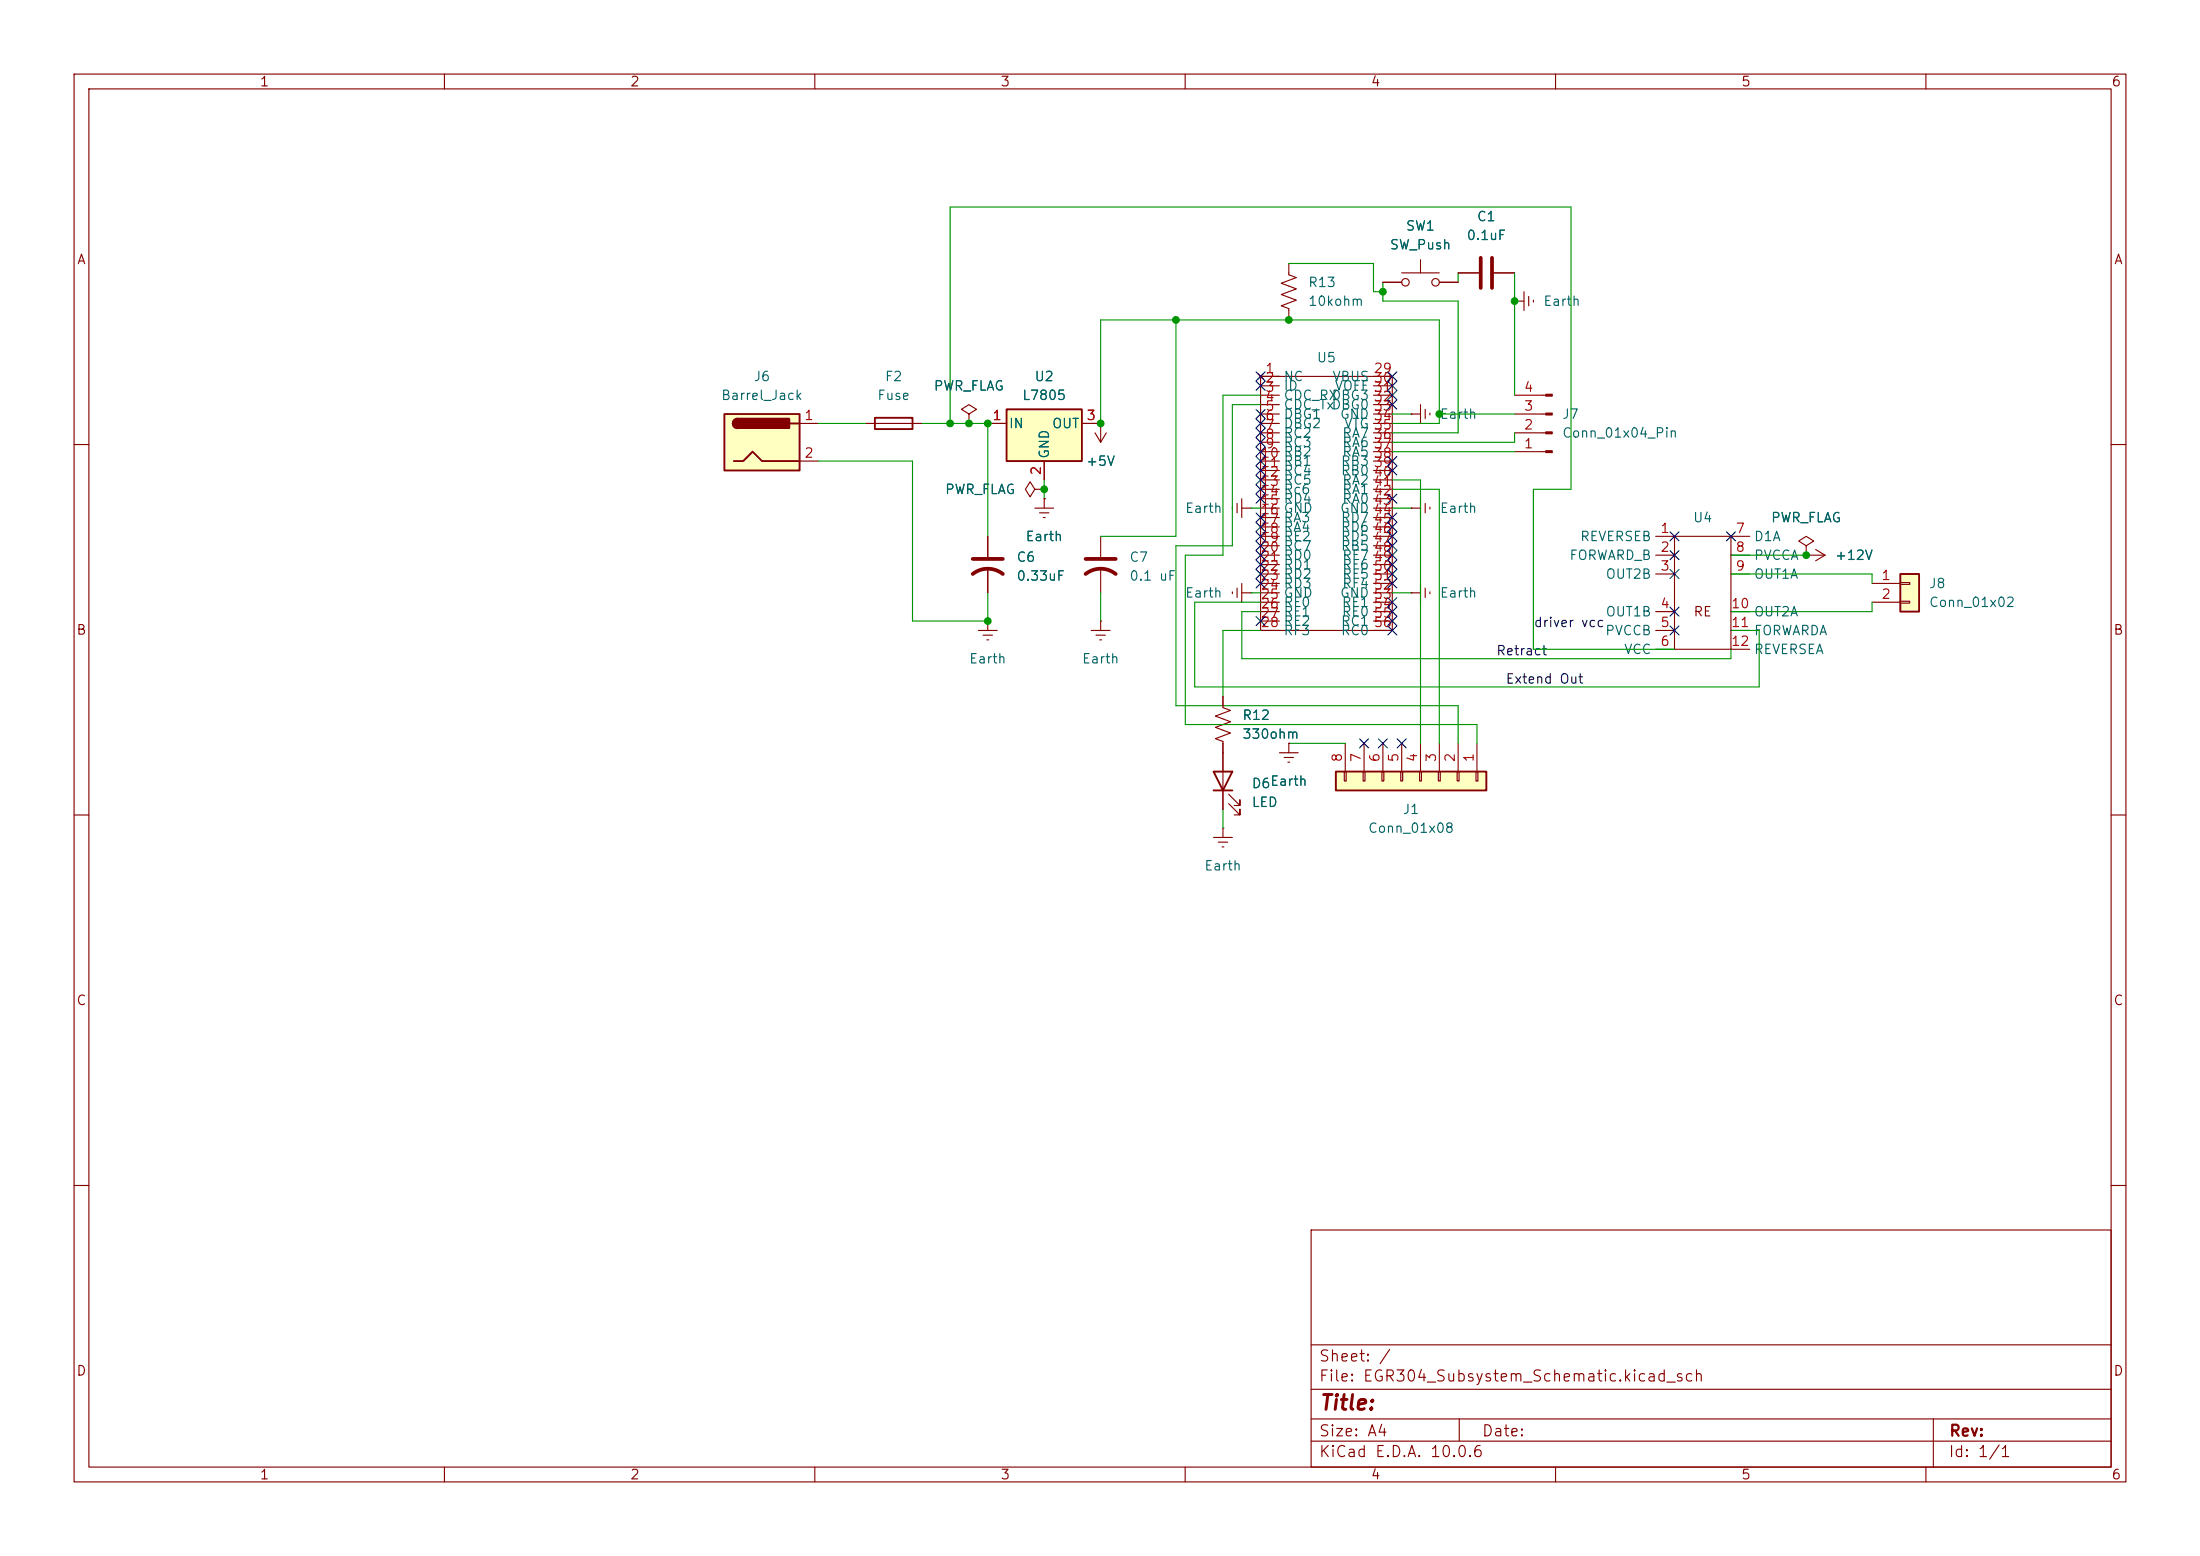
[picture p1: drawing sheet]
<svg xmlns="http://www.w3.org/2000/svg" width="297mm" height="210mm" viewBox="0 0 297 210" stroke-linecap="round" stroke-linejoin="round" font-family="sans-serif">
<g fill="none" stroke="#840000" stroke-width=".15">
<path d="M10 10h277v190h-277zM12 12h273v186h-273zM60 10v2M110 10v2M160 10v2M210 10v2M260 10v2M116.8 57.2h7.7M130.8 55.9l1-.7-1-.6-1 .6 1 .7v1.3M130.8 57.2h.1M169.8 50.4l.8 .8M170.2 50.8h17.8v34.3h-17.8z"/>
<path d="M170.2 50.8h2.5M170.2 52.1h2.5M170.2 53.3h2.5M170.2 54.6h2.5M170.2 55.9h2.5M170.2 57.2h2.5M170.2 58.4h2.5M170.2 59.7h2.5M170.6 50.4l-.8 .8M185.4 50.8h2.6M185.4 52.1h2.6M185.4 53.3h2.6"/>
<path d="M185.4 54.6h2.6M185.4 55.9h2.6M185.4 57.2h2.6M185.4 58.4h2.6M185.4 59.7h2.6M204.5 53.3h4.2M204.5 55.9h4.2M204.5 58.4h4.2M10 60h2M133.3 72.4v2.8M133.3 76.7v3.3M170.2 74.9h2.5"/>
<path d="M170.2 61h2.5M170.2 62.2h2.5M170.2 63.5h2.5M170.2 64.8h2.5M170.2 66h2.5M170.2 67.3h2.5M170.2 68.6h2.5M170.2 69.9h2.5M170.2 71.1h2.5M170.2 72.4h2.5M170.2 73.7h2.5M170.2 76.2h2.5"/>
<path d="M170.2 77.5h2.5M170.2 78.7h2.5M185.4 74.9h2.6M185.4 61h2.6M185.4 62.2h2.6M185.4 63.5h2.6M185.4 64.8h2.6M185.4 66h2.6M185.4 67.3h2.6M185.4 68.6h2.6M185.4 69.9h2.6M185.4 71.1h2.6"/>
<path d="M185.4 72.4h2.6M185.4 73.7h2.6M185.4 76.2h2.6M185.4 77.5h2.6M185.4 78.7h2.6M204.5 61h4.2M243.8 74.9h.1M243.8 74.9h2.6M245.1 74.2l1.3 .7M246.4 74.9l-1.3 .8M285 60h2M147.3 85.1h2.6"/>
<path d="M148 85.7h1.2M148.5 86.4h.2M148.6 83.8h.1M148.6 83.8v1.3M165.1 94v1.5l1 .4-2 .7 2 .8-2 .8 2 .7-2 .8 1 .4v1.5M170.2 85.1h2.5M170.2 80h2.5M170.2 81.3h2.5M170.2 82.6h2.5M170.2 83.8h2.5M185.4 85.1h2.6M185.4 80h2.6"/>
<path d="M185.4 81.3h2.6M185.4 82.6h2.6M185.4 83.8h2.6M10 110h2M285 110h2M10 160h2M177 166h108v32h-108zM285 160h2M60 198v2M110 198v2M160 198v2M177 194.5h108"/>
<path d="M177 191.5h108M177 187.5h108M177 181.5h108M197 191.5v3M210 198v2M260 198v2M261 191.5v6.5"/>
</g>
<path d="M131.3 77.5a3.3 3.3 0 0 1 4.1 0M131.3 75.4h4.1" fill="none" stroke="#840000" stroke-width=".51"/>
<g fill="#840000" stroke="#840000" stroke-width=".15">
<path d="M208.7 60.8h.8v.3h-.8z"/>
<path d="M208.7 58.3h.8v.2h-.8z"/>
<path d="M208.7 55.8h.8v.2h-.8z"/>
<path d="M208.7 53.2h.8v.3h-.8z"/>
</g>
<path d="M118.1 56.4h5.1v1.5h-5.1z" fill="none" stroke="#840000" stroke-width=".25"/>
<path d="M97.8 55.9h10.1v7.6h-10.1z" fill="#ffffc2"/>
<path d="M97.8 55.9h10.1v7.6h-10.1zM99.6 56.5a.64 .64 0 0 0-.7 .7 .64 .64 0 0 0 .7 .6M106.7 57.2h1.2M99.1 62.2h1.2l1.3-1.2 1.3 1.2h5" fill="none" stroke="#840000" stroke-width=".25"/>
<g fill="#840000" stroke="#840000" stroke-width=".25">
<path d="M99.1 56.7l.5-.2v1.3a.63 .63 0 0 1-.6-.4 .63 .63 0 0 1 .1-.7z"/>
<path d="M99.6 56.5h7v1.3h-7z"/>
</g>
<path d="M107.9 57.2h2.6M107.9 62.2h2.6M139.7 68.6h2.5M140.3 69.2h1.3M140.8 69.9h.3M141 67.3h.1M141 67.3v1.3M166.4 79.9v.2M167 79.4v1.2M167.6 78.7v2.6M167.6 80h1.3M168.9 80h.1" fill="none" stroke="#840000" stroke-width=".15"/>
<path d="M256.5 77.5h2.6v5.1h-2.6z" fill="#ffffc2"/>
<path d="M256.5 77.5h2.6v5.1h-2.6zM163.8 104.1h2.6l-1.3 2.6zM163.8 106.7h2.6" fill="none" stroke="#840000" stroke-width=".25"/>
<g fill="none" stroke="#840000" stroke-width=".15">
<path d="M196.8 36.8h2.8M201.7 36.8h2.8M205.7 39.4v2.5M190.5 55.9h.1M190.5 55.9h1.3M191.8 54.6v2.6M192.4 55.2v1.3M193 55.8v.2M204.5 40.6h.1M204.5 40.6h1.2M206.4 40v1.3M207 40.5v.3"/>
<path d="M166.4 68.5v.2M167 67.9v1.3M167.6 68.6h1.3M167.6 67.3v2.6M168.9 68.6h.1M252.7 78.7h3.8M256.5 78.6h1.3v.3h-1.3zM252.7 81.3h3.8M256.5 81.2h1.3v.2h-1.3zM163.8 113h2.6M164.5 113.7h1.2M165 114.3h.2"/>
<path d="M165.1 111.8h.1M165.1 101.6v7.6M165.1 111.8v1.2M165.9 108.5l1.5 1.5v-.8v.8h-.8M165.9 107.2l1.5 1.5v-.7v.7h-.8"/>
</g>
<path d="M199.9 34.8v4.1M201.4 34.8v4.1" fill="none" stroke="#840000" stroke-width=".51"/>
<path d="M180.3 104.1h20.4v2.6h-20.4z" fill="#ffffc2"/>
<path d="M180.3 104.1h20.4v2.6h-20.4z" fill="none" stroke="#840000" stroke-width=".25"/>
<g fill="none" stroke="#840000" stroke-width=".15">
<path d="M148.6 72.4v2.8M148.6 76.7v3.3M190.5 68.6h.1M190.5 68.6h1.3M191.8 67.3v2.6M191.8 78.7v2.6M192.4 67.9v1.3M192.4 79.4v1.2M193 68.5v.2M193 79.9v.2M190.5 80h.1M190.5 80h1.3"/>
<path d="M172.7 101.6h2.6M173.4 102.2h1.2M173.9 102.9h.2M174 100.3h.1M174 100.3v1.3M181.5 104.1h.2v1.3h-.2zM181.6 100.3v3.8M184 104.1h.3v1.3h-.3zM184.1 100.3v3.8M186.6 104.1h.2v1.3h-.2zM186.7 100.3v3.8M189.1 104.1h.3v1.3h-.3z"/>
<path d="M189.2 100.3v3.8M191.6 104.1h.3v1.3h-.3zM191.8 100.3v3.8M194.2 104.1h.2v1.3h-.2zM194.3 100.3v3.8M196.7 104.1h.3v1.3h-.3zM196.8 100.3v3.8M199.3 104.1h.2v1.3h-.2zM199.4 100.3v3.8"/>
</g>
<path d="M146.6 77.5a3.3 3.3 0 0 1 4 0M146.6 75.4h4" fill="none" stroke="#840000" stroke-width=".51"/>
<path d="M135.9 55.2h10.1v7h-10.1z" fill="#ffffc2"/>
<path d="M135.9 55.2h10.1v7h-10.1z" fill="none" stroke="#840000" stroke-width=".25"/>
<g fill="none" stroke="#840000" stroke-width=".15">
<path d="M174 35.6v1.5l1 .4-2 .7 2 .8-2 .8 2 .7-2 .8 1 .4v1.5M186.7 38.1h2.5M189.2 36.8h5.1M191.8 35.1v1.7M194.3 38.1h2.5M196.8 36.8h2.8M201.7 36.8h2.8M130.8 57.2h.1M133.3 57.2h2.6M146 57.2h2.6M147.8 58.4l.8 1.3M148.6 57.2h.1"/>
<path d="M148.6 57.2v2.5M149.4 58.4l-.8 1.3M133.3 72.4v2.8M133.3 76.7v3.3M139.7 66l-.6-1-.7 1 .7 1.1 .6-1.1h1.3M141 66h.1M141 67.3h.1M141 62.2v2.6M223.5 72.4h2.6M223.5 74.9h2.6M223.5 77.5h2.6M226.1 72.4h7.6v15.2h-7.6z"/>
<path d="M233.7 72.4h2.5M233.7 74.9h2.5M233.7 77.5h2.5M243.8 73.7l1.1-.7-1.1-.6-1 .6 1 .7v1.2M243.8 74.9h.1M132.1 85.1h2.5M132.7 85.7h1.3M133.2 86.4h.3M133.3 83.8h.1M133.3 83.8v1.3M165.1 94v1.3M223.5 82.6h2.6"/>
<path d="M223.5 85.1h2.6M223.5 87.6h2.6M233.7 82.6h2.5M233.7 85.1h2.5M233.7 87.6h2.5M165.1 100.3v3.8M165.1 106.7v2.5M174 100.3h.1"/>
<circle cx="189.7" cy="38.1" r=".51"/>
<circle cx="193.8" cy="38.1" r=".51"/>
</g>
<g fill="none" stroke="#009600" stroke-width=".15">
<path d="M174 35.6h11.4v3.8h1.3M186.7 38.1v2.5h10.1v17.8h-8.8M196.8 36.8v1.3M204.5 36.8v16.5M110.5 57.2h6.3M124.5 57.2h8.8v15.2M128.3 57.2v-29.3h83.8v38.1h-5.1v21.6h19.1M148.6 57.2v-14h45.7v14h-6.3M158.7 43.2v29.2h-10.1M170.2 53.3h-5.1v21.6h-5.1v22.9h39.4v2.5M170.2 54.6h-3.8v19.1h-7.7v21.6h38.1v5M188 55.9h2.5"/>
<path d="M194.3 55.9h10.2M204.5 58.4v1.3h-16.5M110.5 62.2h12.7v21.6h10.1v-3.8M141 64.8v2.5M168.9 68.6h1.3M188 66h6.3v34.3M188 64.8h3.8v35.5M188 68.6h2.5M188 61h16.5M233.7 74.9h10.1M233.7 77.5h19v1.2M148.6 80v3.8"/>
<path d="M168.9 80h1.3M170.2 85.1h-5.1v8.9M170.2 82.6h-2.6v6.3h66.1v-1.3M170.2 81.3h-8.9v11.4h76.2v-7.6h-3.8M188 80h2.5M252.7 81.3v1.3h-19M165.1 109.2v2.6M174 100.3h7.6"/>
</g>
<g fill="none" stroke="#000084" stroke-width=".15">
<path d="M169.6 57.8l1.2 1.2M169.6 59.1l1.2 1.2M169.6 56.5l1.2 1.3M169.6 55.3l1.2 1.2M169.6 51.5l1.2 1.2M169.6 50.2l1.2 1.2M170.8 57.8l-1.2 1.2M170.8 59.1l-1.2 1.2M170.8 56.5l-1.2 1.3M170.8 55.3l-1.2 1.2M170.8 51.5l-1.2 1.2M170.8 50.2l-1.2 1.2"/>
<path d="M187.4 52.7l1.2 1.2M187.4 54l1.2 1.2M187.4 50.2l1.2 1.2M187.4 51.5l1.2 1.2M188.6 54l-1.2 1.2M188.6 51.5l-1.2 1.2M188.6 52.7l-1.2 1.2M188.6 50.2l-1.2 1.2M169.6 61.6l1.2 1.2M169.6 60.4l1.2 1.2M169.6 74.3l1.2 1.2M169.6 73.1l1.2 1.2"/>
<path d="M169.6 78.1l1.2 1.2M169.6 75.6l1.2 1.2M169.6 76.9l1.2 1.2M169.6 64.2l1.2 1.2M169.6 62.9l1.2 1.2M169.6 65.4l1.2 1.2M169.6 71.8l1.2 1.2M169.6 69.2l1.2 1.3M169.6 70.5l1.2 1.2M169.6 66.7l1.2 1.2M170.8 61.6l-1.2 1.2M170.8 60.4l-1.2 1.2"/>
<path d="M170.8 74.3l-1.2 1.2M170.8 73.1l-1.2 1.2M170.8 78.1l-1.2 1.2M170.8 75.6l-1.2 1.2M170.8 76.9l-1.2 1.2M170.8 64.2l-1.2 1.2M170.8 62.9l-1.2 1.2M170.8 65.4l-1.2 1.2M170.8 71.8l-1.2 1.2M170.8 69.2l-1.2 1.3M170.8 70.5l-1.2 1.2M170.8 66.7l-1.2 1.2"/>
<path d="M187.4 78.1l1.2 1.2M187.4 74.3l1.2 1.2M187.4 62.9l1.2 1.2M187.4 66.7l1.2 1.2M187.4 75.6l1.2 1.2M187.4 61.6l1.2 1.2M187.4 73.1l1.2 1.2M187.4 71.8l1.2 1.2M187.4 69.2l1.2 1.3M187.4 70.5l1.2 1.2M187.4 76.9l1.2 1.2M188.6 78.1l-1.2 1.2"/>
<path d="M188.6 74.3l-1.2 1.2M188.6 62.9l-1.2 1.2M188.6 66.7l-1.2 1.2M188.6 75.6l-1.2 1.2M188.6 61.6l-1.2 1.2M188.6 73.1l-1.2 1.2M188.6 71.8l-1.2 1.2M188.6 69.2l-1.2 1.3M188.6 70.5l-1.2 1.2M188.6 76.9l-1.2 1.2M225.5 76.9l1.2 1.2M225.5 74.3l1.2 1.2"/>
<path d="M225.5 71.8l1.2 1.2M226.7 76.9l-1.2 1.2M226.7 74.3l-1.2 1.2M226.7 71.8l-1.2 1.2M233.1 71.8l1.2 1.2M234.3 71.8l-1.2 1.2M169.6 83.2l1.2 1.2M170.8 83.2l-1.2 1.2M183.5 99.7l1.3 1.2M184.8 99.7l-1.3 1.2M186.1 99.7l1.2 1.2M187.3 99.7l-1.2 1.2"/>
<path d="M187.4 80.7l1.2 1.2M187.4 84.5l1.2 1.2M187.4 83.2l1.2 1.2M187.4 81.9l1.2 1.3M188.6 80.7l-1.2 1.2M188.6 84.5l-1.2 1.2M188.6 83.2l-1.2 1.2M188.6 81.9l-1.2 1.3M188.6 99.7l1.2 1.2M189.8 99.7l-1.2 1.2M225.5 84.5l1.2 1.2M225.5 81.9l1.2 1.3"/>
<path d="M226.7 84.5l-1.2 1.2M226.7 81.9l-1.2 1.3"/>
</g>
<g fill="#009600" stroke="#009600" stroke-width=".14">
<circle cx="133.3" cy="57.2" r=".46"/>
<circle cx="130.8" cy="57.2" r=".46"/>
<circle cx="128.3" cy="57.2" r=".46"/>
<circle cx="148.6" cy="57.2" r=".46"/>
<circle cx="141" cy="66" r=".46"/>
<circle cx="133.3" cy="83.8" r=".46"/>
<circle cx="174" cy="43.2" r=".46"/>
<circle cx="186.7" cy="39.4" r=".46"/>
<circle cx="243.8" cy="74.9" r=".46"/>
<circle cx="158.7" cy="43.2" r=".46"/>
<circle cx="204.5" cy="40.6" r=".46"/>
<circle cx="194.3" cy="55.9" r=".46"/>
</g>
<text font-size="2" fill="#840000" x="178" y="190.8">Title:</text>
<g font-size="1.5" fill="#840000">
<text x="178" y="184.1">Sheet: /</text>
<text x="178" y="186.8">File: EGR304_Subsystem_Schematic.kicad_sch</text>
<text x="178" y="197">KiCad E.D.A. 10.0.6</text>
<text x="178" y="194.2">Size: A4</text>
<text x="200" y="194.2">Date:</text>
<text x="263" y="197">Id: 1/1</text>
<text x="263" y="194.2">Rev:</text>
</g>
<g font-size="1.3" fill="#840000">
<text x="35" y="12">1</text>
<text x="85" y="12">2</text>
<text x="135" y="12">3</text>
<text x="185" y="12">4</text>
<text x="235" y="12">5</text>
<text x="285" y="12">6</text>
<text x="10.3" y="36">A</text>
<text x="285.3" y="36">A</text>
<text x="228.5" y="83.5">RE</text>
<text x="10.2" y="86">B</text>
<text x="285.2" y="86">B</text>
<text x="10.2" y="136">C</text>
<text x="285.2" y="136">C</text>
<text x="10.2" y="186">D</text>
<text x="285.2" y="186">D</text>
<text x="35" y="200">1</text>
<text x="85" y="200">2</text>
<text x="135" y="200">3</text>
<text x="185" y="200">4</text>
<text x="235" y="200">5</text>
<text x="285" y="200">6</text>
</g>
<g font-size="1.3" fill="#006464">
<text x="187.5" y="34">SW_Push</text>
<text x="189.7" y="31.4">SW1</text>
<text x="197.9" y="32.7">0.1uF</text>
<text x="199.3" y="30.2">C1</text>
<text x="176.5" y="39.1">R13</text>
<text x="176.5" y="41.6">10kohm</text>
<text x="208.3" y="41.6">Earth</text>
<text x="101.7" y="51.8">J6</text>
<text x="119.4" y="51.8">F2</text>
<text x="126" y="53">PWR_FLAG</text>
<text x="139.6" y="51.8">U2</text>
<text x="173.2" y="51.8">NC</text>
<text x="173.2" y="53">ID</text>
<text x="177.7" y="49.2">U5</text>
<text x="179.8" y="51.8">VBUS 30</text>
<text x="180.1" y="53">VOFF 31</text>
<text x="97.3" y="54.3">Barrel_Jack</text>
<text x="118.3" y="54.3">Fuse</text>
<text x="136.1" y="58.1">IN</text>
<text x="137.9" y="54.3">L7805</text>
<text x="141.9" y="58.1">OUT</text>
<text x="173.2" y="54.3">CDC_RX</text>
<text x="173.2" y="55.6">CDC_TxDBG0</text>
<text x="173.2" y="56.8">DBG1</text>
<text x="173.2" y="58.1">DBG2</text>
<text x="173.2" y="59.4">RC2</text>
<text x="179.7" y="54.3">DBG3</text>
<text x="180.8" y="56.8">GND 34</text>
<text x="181.1" y="59.4">RA7</text>
<text x="181.4" y="58.1">VTG 35</text>
<text x="194.3" y="56.8">Earth</text>
<text x="210.8" y="56.8">J7</text>
<text x="210.8" y="59.4">Conn_01x04_Pin</text>
<text x="141.9" y="62" transform="rotate(-90 141.9 62)">GND</text>
<text x="146.5" y="63.2">+5V</text>
<text x="173.2" y="60.7">RC3</text>
<text x="180.9" y="63.2">RB3</text>
<text x="180.9" y="64.5">RB0</text>
<text x="181.1" y="60.7">RA6</text>
<text x="181.1" y="61.9">RA5</text>
<text x="181.1" y="65.7">RA2</text>
<text x="127.5" y="67">PWR_FLAG</text>
<text x="159.9" y="69.5">Earth</text>
<text x="180.8" y="69.5">GND 44</text>
<text x="180.9" y="70.8">RD7</text>
<text x="181.1" y="67">RA1</text>
<text x="181.1" y="68.3">RA0</text>
<text x="194.3" y="69.5">Earth</text>
<text x="228.5" y="70.8">U4</text>
<text x="239" y="70.8">PWR_FLAG</text>
<text x="137.1" y="76.1">C6</text>
<text x="138.4" y="73.4">Earth</text>
<text x="152.4" y="76.1">C7</text>
<text x="180.9" y="72.1">RD6</text>
<text x="180.9" y="73.4">RD5</text>
<text x="180.9" y="74.6">RB5</text>
<text x="181.1" y="75.9">RF7</text>
<text x="181.1" y="77.2">RF6</text>
<text x="211.8" y="75.9">FORWARD_B</text>
<text x="213.2" y="73.4">REVERSEB</text>
<text x="236.7" y="73.4">D1A</text>
<text x="236.7" y="75.9">PVCCA</text>
<text x="247.6" y="75.9">+12V</text>
<text x="137.1" y="78.7">0.33uF</text>
<text x="152.4" y="78.7">0.1 uF</text>
<text x="159.9" y="81">Earth</text>
<text x="180.8" y="81">GND 53</text>
<text x="181.1" y="82.2">RE1</text>
<text x="181.1" y="83.5">RE0</text>
<text x="181.1" y="78.4">RF5</text>
<text x="181.1" y="79.7">RF4</text>
<text x="194.3" y="81">Earth</text>
<text x="216.7" y="78.4">OUT2B</text>
<text x="216.7" y="83.5">OUT1B</text>
<text x="236.7" y="78.4">OUT1A</text>
<text x="236.7" y="83.5">OUT2A</text>
<text x="260.3" y="79.7">J8</text>
<text x="260.3" y="82.2">Conn_01x02</text>
<text x="130.7" y="89.9">Earth</text>
<text x="146" y="89.9">Earth</text>
<text x="173.2" y="86.1">RF3</text>
<text x="180.9" y="84.8">RC1</text>
<text x="180.9" y="86.1">RC0</text>
<text x="216.6" y="86.1">PVCCB</text>
<text x="219.2" y="88.6">VCC</text>
<text x="236.7" y="86.1">FORWARDA</text>
<text x="236.7" y="88.6">REVERSEA</text>
<text x="167.6" y="97.5">R12</text>
<text x="167.6" y="100">330ohm</text>
<text x="168.9" y="106.7">D6Earth</text>
<text x="168.9" y="109.2">LED</text>
<text x="184.6" y="112.7">Conn_01x08</text>
<text x="189.3" y="110.2">J1</text>
<text x="162.5" y="117.8">Earth</text>
</g>
<g font-size="1.3" fill="#a90000">
<text x="170.7" y="50.7">1</text>
<text x="170.7" y="51.9">2</text>
<text x="170.7" y="53.2">3</text>
<text x="185.4" y="50.7">29</text>
<text x="205.6" y="53.2">4</text>
<text x="108.5" y="57">1</text>
<text x="133.9" y="57">1</text>
<text x="146.6" y="57">3</text>
<text x="170.7" y="54.5">4</text>
<text x="170.7" y="55.7">5</text>
<text x="170.7" y="57">6</text>
<text x="170.7" y="58.3">7</text>
<text x="170.7" y="59.6">8</text>
<text x="185.4" y="54.5">32</text>
<text x="185.4" y="55.7">33</text>
<text x="185.4" y="59.6">36</text>
<text x="205.6" y="58.3">2</text>
<text x="205.6" y="55.7">3</text>
<text x="108.5" y="62.1">2</text>
<text x="140.8" y="64.2" transform="rotate(-90 140.8 64.2)">2</text>
<text x="170.1" y="62.1">10 RB2</text>
<text x="170.1" y="63.4">11 RB1</text>
<text x="170.1" y="64.6">12 RC4</text>
<text x="170.1" y="65.9">13 RC5</text>
<text x="170.7" y="60.8">9</text>
<text x="185.4" y="60.8">37</text>
<text x="185.4" y="62.1">38</text>
<text x="185.4" y="63.4">39</text>
<text x="185.4" y="64.6">40</text>
<text x="185.4" y="65.9">41</text>
<text x="205.6" y="60.8">1</text>
<text x="170.1" y="67.2">14 Rc6</text>
<text x="170.1" y="68.4">15 RD4</text>
<text x="170.1" y="69.7">16 GND</text>
<text x="170.1" y="71">17 RA3</text>
<text x="185.4" y="67.2">42</text>
<text x="185.4" y="68.4">43</text>
<text x="185.4" y="71">45</text>
<text x="170.1" y="72.3">18 RA4</text>
<text x="170.1" y="73.5">19 RE2</text>
<text x="170.1" y="74.8">20 RC7</text>
<text x="170.1" y="76.1">21 RD0</text>
<text x="170.1" y="77.3">22 RD1</text>
<text x="185.4" y="72.3">46</text>
<text x="185.4" y="73.5">47</text>
<text x="185.4" y="74.8">48</text>
<text x="185.4" y="76.1">49</text>
<text x="185.4" y="77.3">50</text>
<text x="224.1" y="72.3">1</text>
<text x="224.1" y="74.8">2</text>
<text x="224.1" y="77.3">3</text>
<text x="234.2" y="72.3">7</text>
<text x="234.2" y="74.8">8</text>
<text x="234.2" y="77.3">9</text>
<text x="170.1" y="78.6">23 RD2</text>
<text x="170.1" y="79.9">24 RD3</text>
<text x="170.1" y="81.1">25 GND</text>
<text x="170.1" y="82.4">26 RF0</text>
<text x="170.1" y="83.7">27 RF1</text>
<text x="185.4" y="78.6">51</text>
<text x="185.4" y="79.9">52</text>
<text x="185.4" y="82.4">54</text>
<text x="185.4" y="83.7">55</text>
<text x="224.1" y="82.4">4</text>
<text x="233.6" y="82.4">10</text>
<text x="253.9" y="78.6">1</text>
<text x="253.9" y="81.1">2</text>
<text x="170.1" y="85">28 RF2</text>
<text x="185.4" y="85">56</text>
<text x="224.1" y="85">5</text>
<text x="224.1" y="87.5">6</text>
<text x="233.6" y="85">11</text>
<text x="233.6" y="87.5">12</text>
<text x="181.5" y="103" transform="rotate(-90 181.5 103)">8</text>
<text x="184" y="103" transform="rotate(-90 184 103)">7</text>
<text x="186.6" y="103" transform="rotate(-90 186.6 103)">6</text>
<text x="189.1" y="103" transform="rotate(-90 189.1 103)">5</text>
<text x="191.6" y="103" transform="rotate(-90 191.6 103)">4</text>
<text x="194.2" y="103" transform="rotate(-90 194.2 103)">3</text>
<text x="196.7" y="103" transform="rotate(-90 196.7 103)">2</text>
<text x="199.3" y="103" transform="rotate(-90 199.3 103)">1</text>
</g>
<g font-size="1.3" fill="#0f0f0f">
<text x="201.9" y="88.8">Retract</text>
<text x="207" y="85">driver vcc</text>
<text x="203.2" y="92.6">Extend Out</text>
</g>
</svg>
